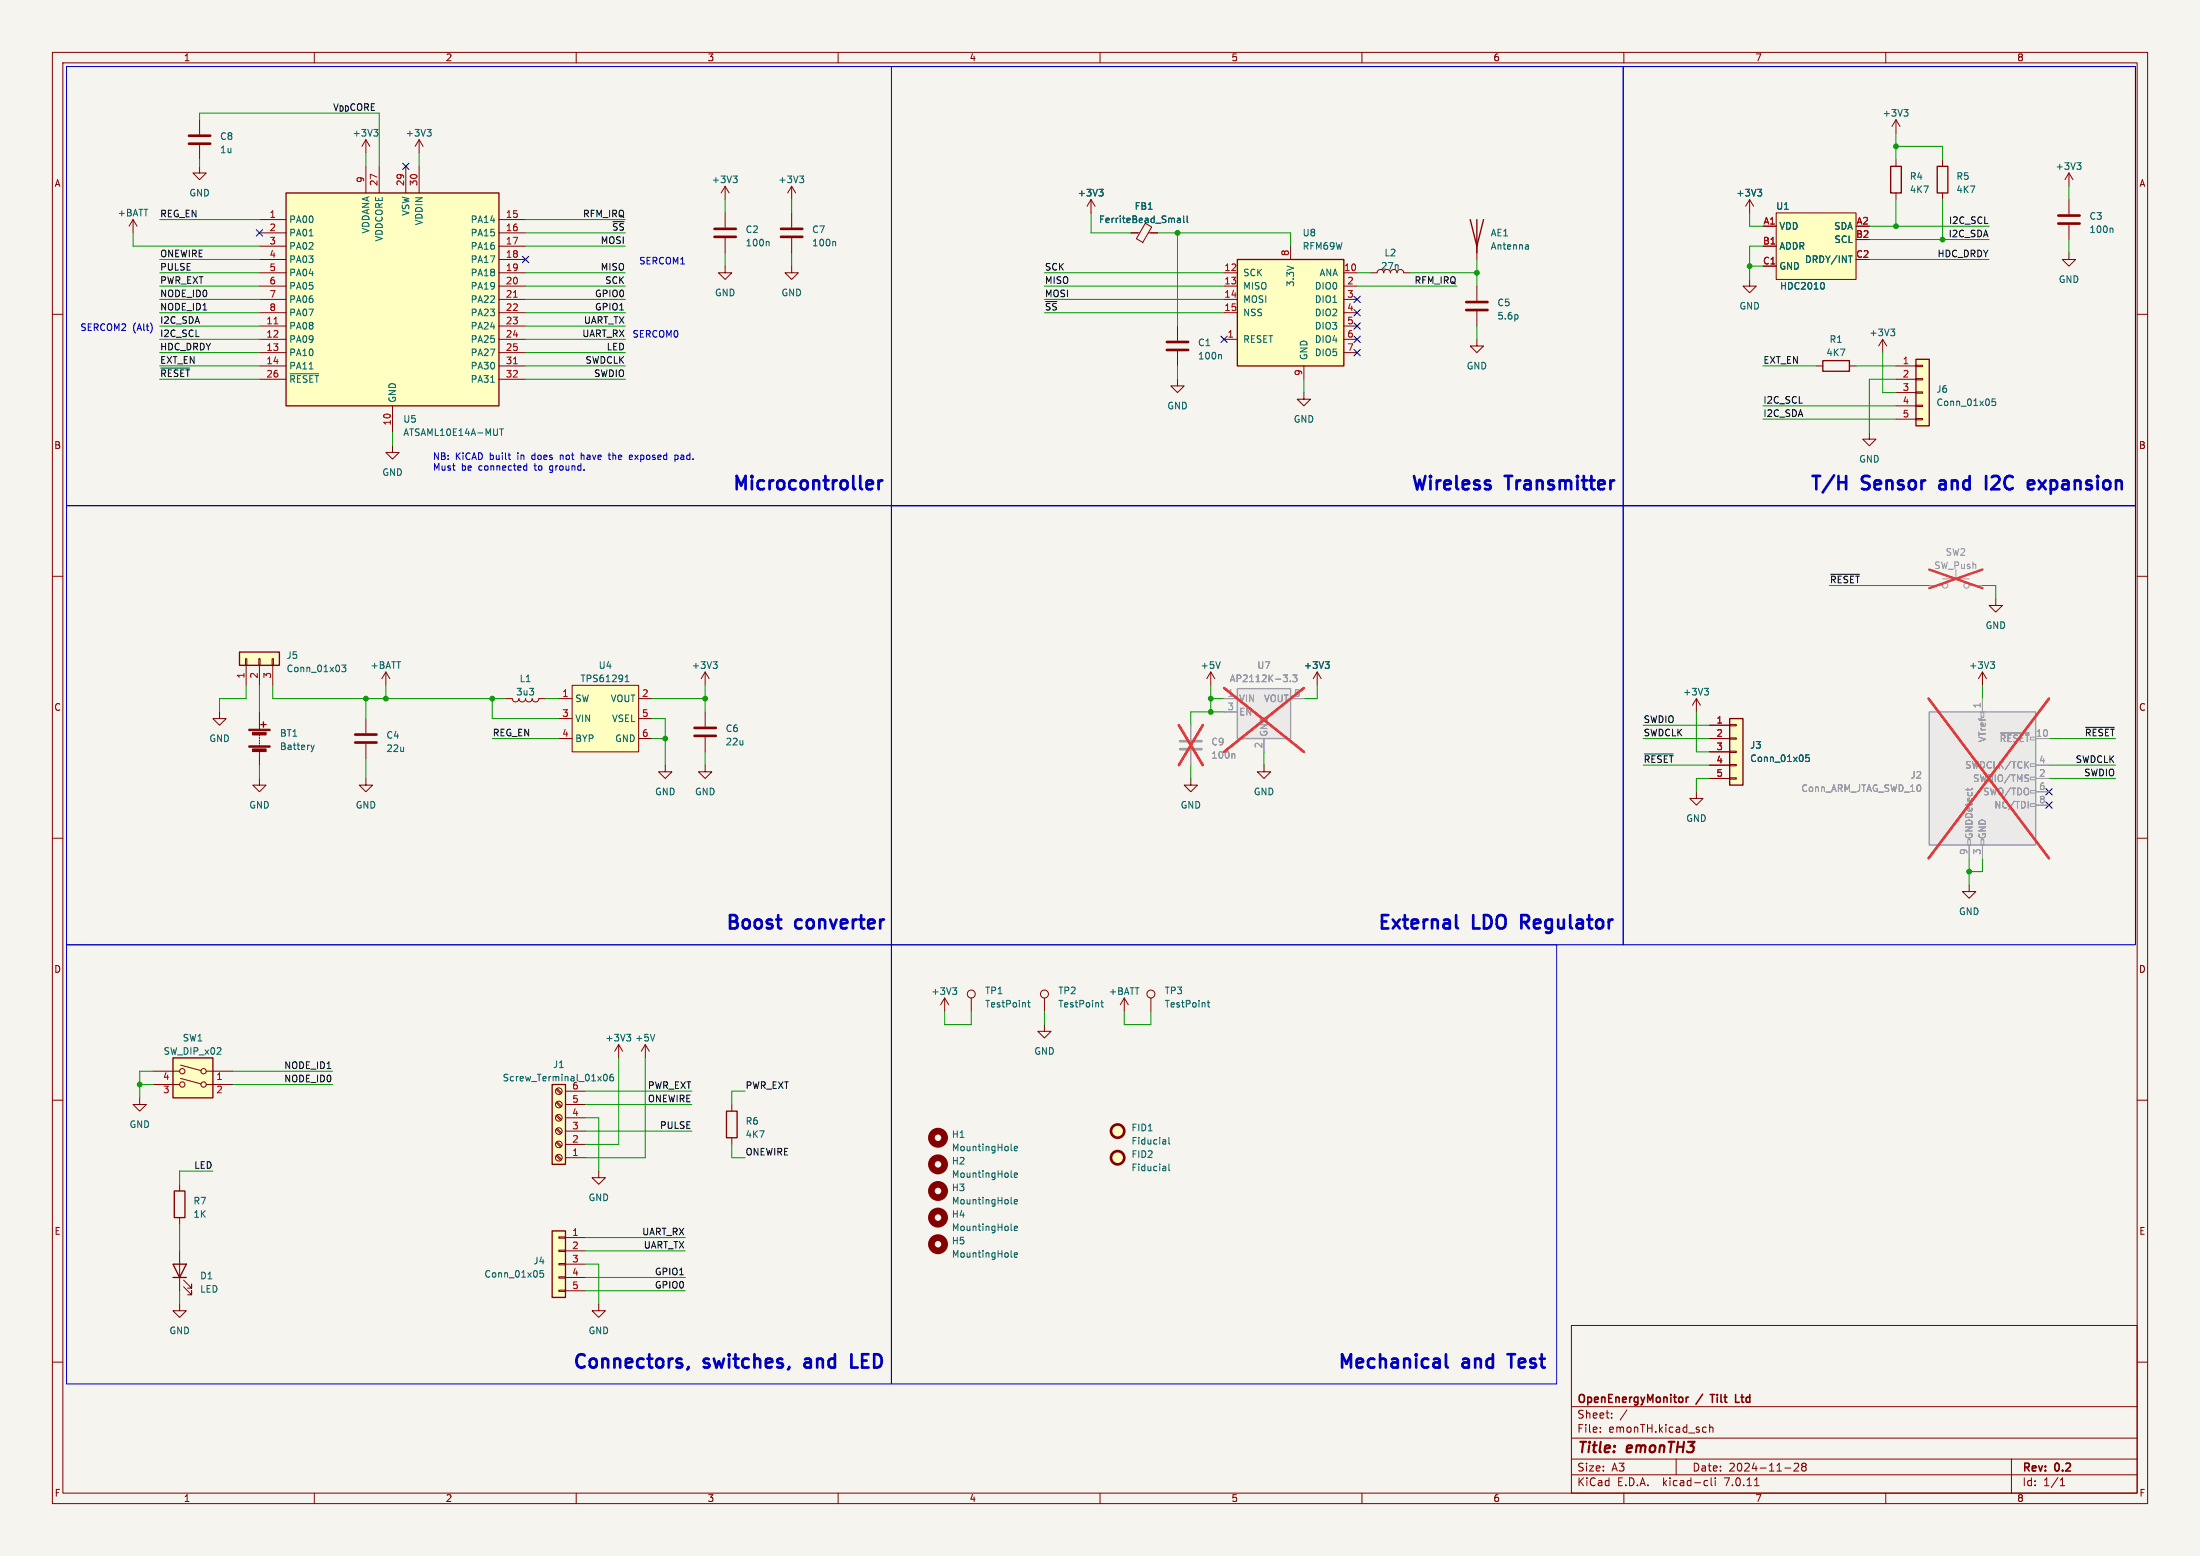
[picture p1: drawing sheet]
<svg xmlns="http://www.w3.org/2000/svg" width="420mm" height="297mm" viewBox="0 0 420 297" stroke-linecap="round" stroke-linejoin="round" font-family="sans-serif">
<path d="M0 0h420v297h-420z" fill="#f5f4ef" stroke="#f5f4ef" stroke-width=".19"/>
<g fill="none" stroke="#840000" stroke-width=".19">
<path d="M10 10h400v277h-400zM12 12h396v273h-396zM60 10v2M110 10v2M160 10v2M210 10v2M260 10v2M310 10v2M360 10v2M38.1 31.8v1.2h1.3l-1.3 1.3-1.3-1.3h1.3M38.1 22.9v2.8M38.1 27.7v2.8"/>
<path d="M69.8 26.7v2.5M69.8 31.8v5M69.8 26.7l-.7 1.2M69.8 26.7l.8 1.2M72.4 31.8v5M77.5 31.8v5M80 26.7l-.8 1.2M80 26.7v2.5M80 31.8v5M80 26.7l.8 1.2M138.4 35.6l-.7 1.2M138.4 35.6v2.5"/>
<path d="M138.4 35.6l.8 1.2M151.1 35.6v2.5M151.1 35.6l-.7 1.2M151.1 35.6l.8 1.2M208.3 38.1l-.8 1.3M208.3 38.1v2.5M208.3 38.1l.7 1.3M334 38.1l-.8 1.3M334 38.1v2.5M334 38.1l.8 1.3M361.9 22.9l-.7 1.2M361.9 22.9v2.5"/>
<path d="M361.9 30.5v1.3M361.9 36.8v1.3M361.9 22.9l.8 1.2M370.8 30.5v1.3M370.8 36.8v1.3M395 33l-.8 1.3M395 33v2.6M395 38.1v2.8M395 33l.7 1.3M10 60h2M25.4 41.9l-.8 1.3M25.4 41.9v2.6"/>
<path d="M25.4 41.9l.8 1.3M49.5 52.1h5.1M49.5 54.6h5.1M49.5 57.2h5.1M49.5 59.7h5.1M49.5 44.5h5.1M49.5 47h5.1M49.5 41.9h5.1M49.5 49.5h5.1M95.2 52.1h5.1M95.2 54.6h5.1M95.2 57.2h5.1"/>
<path d="M95.2 59.7h5.1M95.2 44.5h5.1M95.2 47h5.1M95.2 41.9h5.1M95.2 49.5h5.1M138.4 50.8v1.3h1.3l-1.3 1.2-1.2-1.2h1.2M138.4 40.6v2.8M138.4 45.5v2.8M151.1 50.8v1.3h1.3l-1.3 1.2-1.2-1.2h1.2M151.1 40.6v2.8M151.1 45.5v2.8M215.9 44.5h1.7"/>
<path d="M218.6 42.6l1.3 .7-1.7 3-1.3-.7zM219.2 44.5h1.8M233.7 52.1h2.5M233.7 54.6h2.5M233.7 57.2h2.5M233.7 59.7h2.5M246.4 47v2.5M256.5 52.1h2.6M256.5 54.6h2.6M256.5 57.2h2.6M256.5 59.7h2.6M261.6 52.1h1.3a.64 .64 0 0 1 .6-.7 .64 .64 0 0 1 .7 .7"/>
<path d="M266.7 52.1a.64 .64 0 0 1 .6-.7 .64 .64 0 0 1 .7 .7h1.2M281.9 47v2.5M281.9 54.6v2.8M281.9 59.4v2.8M334 53.3v1.3h1.3l-1.3 1.3-1.3-1.3h1.3M336.5 43.2h2.6M336.5 47h2.6M336.5 50.8h2.6M339.1 40.6h15.2v12.7h-15.2zM395 48.3v1.2h1.2l-1.2 1.3-1.3-1.3h1.3M395 42.9v2.8M408 60h2"/>
<path d="M49.5 64.8h5.1M49.5 62.2h5.1M49.5 67.3h5.1M49.5 69.9h5.1M49.5 72.4h5.1M74.9 77.5v5.1M95.2 64.8h5.1M95.2 62.2h5.1M95.2 67.3h5.1M95.2 69.9h5.1M95.2 72.4h5.1M224.8 72.4v1.3h1.3l-1.3 1.2-1.3-1.2h1.3"/>
<path d="M224.8 62.2v2.8M224.8 67.1v2.8M233.7 64.8h2.5M248.9 74.9v1.3h1.3l-1.3 1.3-1.3-1.3h1.3M248.9 69.9v2.5M256.5 64.8h2.6M256.5 62.2h2.6M256.5 67.3h2.6M281.9 64.8v1.2h1.3l-1.3 1.3-1.2-1.3h1.2M346.7 69.9h1.3M353.1 69.9h1.2M359.4 64.8l-.8 1.2"/>
<path d="M359.4 64.8v2.5M359.4 64.8l.8 1.2M361.9 69.9h3.9M361.9 72.4h3.9M361.9 74.9h3.9M361.9 77.5h3.9M365.8 79.9h1.2v.2h-1.2zM365.8 77.3h1.2v.3h-1.2zM365.8 74.8h1.2v.3h-1.2zM365.8 72.3h1.2v.2h-1.2zM365.8 69.7h1.2v.3h-1.2zM74.9 85.1v1.3h1.3l-1.3 1.2-1.2-1.2h1.2"/>
<path d="M356.9 82.6v1.2h1.2l-1.2 1.3-1.3-1.3h1.3M361.9 80h3.9M10 110h2M381 114.3v1.3h1.3l-1.3 1.2-1.3-1.2h1.3M408 110h2M41.9 135.9v1.3h1.3l-1.3 1.2-1.3-1.2h1.3M46.9 125.7h.2v1.3h-.2zM47 127v3.8M49.4 125.7h.3v1.3h-.3zM49.5 127v3.8M49.5 135.9v3.3M51.9 125.7h.3v1.3h-.3z"/>
<path d="M52.1 127v3.8M69.8 137.2v2.8M73.7 128.3l-.8 1.2M73.7 128.3v2.5M73.7 128.3l.7 1.2M96.5 133.4h1.3a.64 .64 0 0 0 .6 .6 .64 .64 0 0 0 .7-.6 .64 .64 0 0 0 .6 .6 .64 .64 0 0 0 .6-.6 .64 .64 0 0 0 .7 .6 .64 .64 0 0 0 .6-.6 .64 .64 0 0 0 .6 .6 .64 .64 0 0 0 .7-.6h1.2M106.7 133.4h2.5M106.7 137.2h2.5M109.2 130.8h12.7v12.7h-12.7zM121.9 133.4h2.6M121.9 137.2h2.6M134.6 128.3l-.7 1.2"/>
<path d="M134.6 128.3v2.5M134.6 135.9v2.8M134.6 128.3l.8 1.2M231.1 128.3l-.7 1.2M231.1 128.3v2.5M231.1 128.3l.8 1.2M251.5 128.3l-.8 1.2M251.5 128.3v2.5M251.5 128.3l.7 1.2M323.8 133.4l-.7 1.2M323.8 133.4v2.5M323.8 133.4l.8 1.2"/>
<path d="M326.4 138.4h3.8M330.2 138.3h1.3v.3h-1.3zM378.5 128.3l-.8 1.2M378.5 128.3v2.5M378.5 128.3l.7 1.2M10 160h2M49.5 148.6v1.3h1.3l-1.3 1.2-1.2-1.2h1.2M49.5 140.2v.3M49.5 140.7v.3M49.5 141.2v.3M49.5 141.7v.3M49.5 142.2v.3"/>
<path d="M49.5 143.5v2.6M69.8 148.6v1.3h1.3l-1.3 1.2-1.2-1.2h1.2M69.8 142v2.8M106.7 141h2.5M121.9 141h2.6M127 146.1v1.2h1.3l-1.3 1.3-1.3-1.3h1.3M134.6 146.1v1.2h1.3l-1.3 1.3-1.3-1.3h1.3M134.6 140.7v2.8M227.3 148.6v1.3h1.3l-1.3 1.2-1.2-1.2h1.2M241.3 146.1v1.2h1.3l-1.3 1.3-1.3-1.3h1.3M323.8 151.1v1.3h1.3l-1.3 1.3-1.2-1.3h1.2M326.4 141h3.8"/>
<path d="M326.4 143.5h3.8M326.4 146.1h3.8M326.4 148.6h3.8M330.2 148.5h1.3v.2h-1.3zM330.2 145.9h1.3v.3h-1.3zM330.2 143.4h1.3v.2h-1.3zM330.2 140.8h1.3v.3h-1.3zM408 160h2M375.9 168.9v1.3h1.3l-1.3 1.3-1.3-1.3h1.3M118.1 199.4l-.8 1.3M118.1 199.4v2.5M118.1 199.4l.8 1.3"/>
<path d="M123.2 199.4l-.8 1.3M123.2 199.4v2.5M123.2 199.4l.8 1.3M180.3 190.5l-.7 1.3M180.3 190.5v2.5M180.3 190.5l.8 1.3M185.4 190.5v2.5M199.4 195.6v1.3h1.3l-1.3 1.2-1.3-1.2h1.3M199.4 190.5v2.5M214.6 190.5l-.7 1.3M214.6 190.5v2.5M214.6 190.5l.8 1.3"/>
<path d="M219.7 190.5v2.5M10 210h2M26.7 209.6v1.2h-1.3l1.3 1.3 1.2-1.3h-1.2M29.2 204.5h5.1M29.2 207h5.1M34.5 205.8l3.9 1.1M34.5 203.3l3.9 1M39.4 204.5h5M39.4 207h5M106.2 207.9l.8 .9M106.2 210.5l.8 .8M106.2 213l.8 .9"/>
<path d="M106.2 215.6l.8 .8M106.2 218.1l.8 .8M106.3 207.8l.9 .8M106.3 210.3l.9 .9M106.3 212.9l.9 .8M106.3 215.4l.9 .8M106.3 217.9l.9 .9M107.9 218.4h3.9M107.9 215.9h3.9M107.9 213.4h3.9M107.9 210.8h3.9M107.9 208.3h3.9"/>
<path d="M139.7 210.8v1.3M139.7 217.2v1.2M408 210h2M34.3 226.1v1.2M34.3 232.4v1.3M34.3 238.8v7.6M106.2 220.6l.8 .9M106.3 220.5l.9 .8M106.7 238.6h1.2v.3h-1.2zM106.7 236.1h1.2v.2h-1.2zM107.9 221h3.9M107.9 236.2h3.9"/>
<path d="M107.9 238.8h3.9M114.3 223.5v1.3h1.3l-1.3 1.3-1.3-1.3h1.3M10 260h2M34.3 248.9v1.3h1.3l-1.3 1.3-1.3-1.3h1.3M35.1 245.6l1.5 1.5v-.7v.7h-.8M35.1 244.3l1.5 1.6v-.8v.8h-.8M106.7 246.3h1.2v.2h-1.2zM106.7 243.7h1.2v.3h-1.2zM106.7 241.2h1.2v.2h-1.2zM107.9 241.3h3.9M107.9 243.8h3.9M107.9 246.4h3.9"/>
<path d="M114.3 248.9v1.3h1.3l-1.3 1.3-1.3-1.3h1.3M300 253h108v32h-108zM408 260h2M300 278.5h108M300 274.5h108M300 268.5h108M305.5 273.2v.2M305.5 272.5v.1M307.7 270.5v.2M307.7 269.8v.1M310.6 269.1l-1.3 1.9M320 278.5v3"/>
<path d="M325.3 272.4l.4 .1M325.7 273.3l-.4 .1M326.4 272.5l.2-.1 .3 .1 .1 .9M326.4 271.9v1.5M342.5 279.4l.6-.1 .2 .1 .1 .3-1 1.1h1M344.2 279.9l-.3-.3 .3-.3h.3l.3 .3-.3 .3M344.2 279.9l-.3 .3v.3l.3 .3h.3l.3-.3-.1-.4-.2-.2M344.2 279.9h.3M384 278.5v6.5M60 285v2M110 285v2M160 285v2"/>
<path d="M210 285v2M260 285v2M300 281.5h108M310 285v2M325.6 282.6l.4 .1M326 283.5l-.4 .1M326.7 282.1v1.3l.2 .2M327.4 282.1v.1M327.4 282.6v1M334.9 283.6h.9M340.7 280.2h1.2M360 285v2"/>
<path d="M393.3 283.6h.9M393.3 282.5l.4-.4v1.5"/>
<circle cx="185.4" cy="189.7" r=".76"/>
<circle cx="199.4" cy="189.7" r=".76"/>
<circle cx="219.7" cy="189.7" r=".76"/>
<circle cx="34.8" cy="204.5" r=".51"/>
<circle cx="34.8" cy="207" r=".51"/>
<circle cx="38.9" cy="204.5" r=".51"/>
<circle cx="38.9" cy="207" r=".51"/>
<circle cx="106.7" cy="213.4" r=".63"/>
<circle cx="106.7" cy="208.3" r=".63"/>
<circle cx="106.7" cy="210.8" r=".63"/>
<circle cx="106.7" cy="215.9" r=".63"/>
<circle cx="106.7" cy="218.4" r=".63"/>
<circle cx="106.7" cy="221" r=".63"/>
</g>
<path d="M321.9 266.7v1M322.3 266.7l-.3 .1-.1 .2M326.5 266.2h.8M331.3 266.2v1.5h.7" fill="none" stroke="#840000" stroke-width=".3"/>
<g fill="#ebeae8" stroke="#ebeae8" stroke-width=".19">
<path d="M236.2 131.4h10.2v9.6h-10.2z"/>
<path d="M368.3 135.9h20.3v25.4h-20.3z"/>
</g>
<path d="M236.2 131.4h10.2v9.6h-10.2zM368.3 135.9h20.3v25.4h-20.3z" fill="none" stroke="#9c9b98" stroke-width=".25"/>
<g fill="none" stroke="#9c9b98" stroke-width=".19">
<path d="M368.3 111.8h2.5M370.8 110.5h5.1M373.4 108.7v1.8M375.9 111.8h2.6M227.3 138.4v2.8M233.7 133.4h2.5M233.7 135.9h2.5M246.4 133.4h2.5M378.2 135.9h.5v1h-.5zM378.5 133.4v2.5M227.3 143.3v2.8M241.3 141v2.5"/>
<path d="M387.6 145.8h1v.5h-1zM387.6 150.9h1v.5h-1zM387.6 148.3h1v.5h-1zM387.6 153.4h1v.5h-1zM388.6 141h2.6M388.6 148.6h2.6M388.6 146.1h2.6M388.6 151.1h2.6M388.6 153.7h2.6M375.7 160.3h.5v1h-.5zM375.9 161.3v2.5M378.2 160.3h.5v1h-.5z"/>
<path d="M378.5 161.3v2.5"/>
<circle cx="371.3" cy="111.8" r=".51"/>
<circle cx="375.4" cy="111.8" r=".51"/>
</g>
<path d="M245 128.8h.8l-.4 .5M245.7 129.5v.5M246.3 130v.1M246.8 128.8h.8l-.4 .5 .3 .2v.5l-.2 .1-.5-.1M381.9 139.9h5.5M235.5 143.9l.2 .2v.6M375.7 150.4v.5M376.5 150.4l-.1 .3M387.2 153v1.2" fill="none" stroke="#939391" stroke-width=".19"/>
<path d="M368.3 108.7l10.2 3.6M378.5 108.7l-10.2 3.6M225 138.4l4.6 7.7M229.6 138.4l-4.6 7.7M233.7 131.3l15.2 12.2M248.9 131.3l-15.2 12.2M368.2 133.4l23 30.4M391.2 133.4l-23 30.4" fill="none" stroke="#eb3a3d" stroke-width=".46"/>
<g fill="none" stroke="#006464" stroke-width=".19">
<path d="M71.4 24.7h.7l-.4 .5M71.9 25.2l.2 .2v.3l-.2 .3M81.5 24.7h.8l-.4 .5M82.1 25.2l.2 .2v.3l-.2 .3M139.9 33.6h.8l-.4 .5M140.5 34.1l.2 .2v.3l-.2 .3M152.6 33.6h.8l-.4 .5M153.2 34.1l.2 .2v.3l-.2 .3M209.8 36.1h.8l-.4 .5M210.3 36.6l.3 .3v.3l-.3 .2M335.5 36.1h.8l-.4 .5M336.1 36.6l.2 .3v.3l-.2 .2"/>
<path d="M363.5 20.9h.7l-.4 .5M364 21.4l.2 .2v.3l-.2 .3M396.5 31.1h.8l-.5 .4M397 31.5l.3 .3v.3l-.3 .2M59 45h.8M146.6 46.1l.2 .2v.6M159.3 46.1l.2 .2v.6M224.8 41.7h.5l.1 .8M224.8 42.4h.6M225.4 41.9l-.6 .2M226 41.2v1.1l.1 .2M226.6 41.2v1.1l.2 .2"/>
<path d="M291.6 46.7l.2 .2v.7M291.8 47.5l-.4 .1M291.8 47l-.4 .1M348 53.9a.79 .79 0 0 1 0 1.3M352.9 48.8h.7M403.2 43.5l.2 .2v.7M55.3 71.3h5.5M59 70.4h.8M93.7 73h.7M233 67.7l.2 .2v.6M289.7 60.2v.6M360.9 62.8h.8l-.4 .5"/>
<path d="M361.5 63.3l.2 .2v.3l-.2 .3M380.9 76.1h-.6v.6l.1-.1 .5 .1 .1 .2-.1 .4-.2 .1-.4-.1M95.4 81.9h.7M95.7 81.9v1.2M65.2 126.9h.8l-.4 .5 .4 .1v.6l-.2 .1-.6-.1M119.3 130.1h.8M119.3 129.2l.4-.4v1.3M136.1 126.3h.8l-.4 .5M136.7 126.8l.2 .2v.3l-.2 .3M233 126.3l-.5 1.3M253 126.3h.8l-.5 .5M253.5 126.8l.3 .2v.3l-.3 .3"/>
<path d="M325.4 131.4h.7l-.4 .5M325.9 131.9l.2 .2v.3l-.2 .3M380 126.3h.8l-.5 .5M380.5 126.8l.3 .2v.3l-.3 .3M59.4 142.2l.3 .9M59.7 143.1l-.2 .3M60 142.2l-.3 .9M345.4 144.1h-.6l-.1 .6 .2-.1h.4l.1 .2v.4l-.2 .2-.5-.2M119.6 197.4h.8l-.4 .5M120.2 197.9l.2 .3v.3l-.2 .2M125 197.4l-.4 1.3M181.9 188.5h.7l-.4 .5"/>
<path d="M182.4 189l.2 .3v.3l-.2 .2M196.2 191.4h.5M196.4 191v1l.3 .2M210.1 191.4h.5M210.3 191v1l.3 .2M230.5 191.4h.4M230.6 191v1l.3 .2M115.3 205.2l.2-.2a.68 .68 0 0 1 .4 .7 .68 .68 0 0 1-.4 .6l-.3-.5zM117 205l-.3 .1a.86 .86 0 0 0 0 1.2l.4-.1v-.4l-.2-.3-.4 .1-.1 .2M193 219.5l.2 .2M193.6 219.2l.6-.1v-.2l-.4-.1-.2 .2 .1 .6h.5M222.5 217.6v.8"/>
<path d="M222.5 218.3l-.1 .1M222.5 217.8l-.1 .1M223.1 217.1v1.1l.2 .2M193 239.8l.2 .2M193 234.7l.2 .2M193 229.6l.2 .2M193 224.6l.2 .1M193.6 239.6l.6-.2v-.2l-.4-.1-.2 .2 .1 .6h.5M193.6 224.3l.6-.1v-.3h-.4l-.2 .2 .1 .6h.5M193.6 229.4l.6-.1v-.3h-.4l-.2 .1 .1 .7h.5M193.6 234.5l.6-.1v-.3l-.4-.1-.2 .2 .1 .6h.5M222.5 222.7v.8"/>
<path d="M222.5 223.4l-.1 .1M222.5 222.9l-.1 .1M223.1 222.2v1.1l.2 .2M103.7 242.5h-.6v.6l.1-.1 .5 .1 .1 .1-.1 .5-.2 .1-.4-.1"/>
</g>
<path d="M225.3 143h4.1M225.3 141.5h4.1" fill="none" stroke="#9c9b98" stroke-width=".51"/>
<g fill="none" stroke="#840000" stroke-width=".51">
<path d="M36.1 27.4h4M36.1 25.9h4M136.4 45.2h4.1M136.4 43.7h4.1M149.1 45.2h4.1M149.1 43.7h4.1M279.9 59.2h4.1M279.9 57.7h4.1M392.9 42.7h4.1M392.9 41.1h4.1M222.8 66.8h4M222.8 65.3h4"/>
<path d="M132.6 138.9h4.1M67.8 141.7h4.1M67.8 140.2h4.1M132.6 140.5h4.1"/>
<circle cx="213.4" cy="215.9" r="1.27"/>
<circle cx="213.4" cy="221" r="1.27"/>
</g>
<g fill="#ffffc2" stroke="#ffffc2" stroke-width=".19">
<path d="M236.2 49.5h20.3v20.4h-20.3z"/>
<path d="M365.8 68.6h2.5v12.7h-2.5z"/>
<path d="M339.1 40.6h15.2v12.7h-15.2z"/>
<path d="M54.6 36.8h40.6v40.7h-40.6z"/>
<path d="M330.2 137.2h2.5v12.7h-2.5z"/>
<path d="M33 201.9h7.6v7.7h-7.6z"/>
<path d="M45.7 124.5h7.6v2.5h-7.6z"/>
<path d="M105.4 207h2.5v15.2h-2.5z"/>
<path d="M105.4 234.9h2.5v12.7h-2.5z"/>
<path d="M109.2 130.8h12.7v12.7h-12.7z"/>
<circle cx="213.4" cy="221" r="1.27"/>
<circle cx="213.4" cy="215.9" r="1.27"/>
</g>
<g fill="none" stroke="#840000" stroke-width=".25">
<path d="M54.6 36.8h40.6v40.7h-40.6zM360.9 31.8h2.1v5h-2.1zM369.8 31.8h2.1v5h-2.1zM236.2 49.5h20.3v20.4h-20.3zM280.7 41.9l1.2 5.1 1.3-5.1M281.9 41.9v6.4M348 68.8h5.1v2.1h-5.1zM365.8 68.6h2.5v12.7h-2.5zM45.7 124.5h7.6v2.5h-7.6zM49.8 138.3h1M50.3 137.8v1M330.2 137.2h2.5v12.7h-2.5z"/>
<path d="M33 201.9h7.6v7.7h-7.6zM105.4 207h2.5v15.2h-2.5zM138.7 212.1h2v5.1h-2zM33.3 227.3h2v5.1h-2zM105.4 234.9h2.5v12.7h-2.5zM33 241.3h2.6l-1.3 2.5zM33 243.8h2.6"/>
</g>
<path d="M98 56.7h.8M52.3 61.8h.7M98 69.4h.8" fill="none" stroke="#a90000" stroke-width=".19"/>
<g fill="#840000" stroke="#840000" stroke-width=".19">
<path d="M47.5 142.4h4.1v.2h-4.1z"/>
<path d="M47.5 139.2h4.1v.2h-4.1z"/>
<path d="M48.2 143h2.6v.5h-2.6z"/>
<path d="M48.2 139.8h2.6v.5h-2.6z"/>
</g>
<g fill="none" stroke="#840000" stroke-width="1.3">
<circle cx="179.1" cy="217.2" r="1.27"/>
<circle cx="179.1" cy="227.3" r="1.27"/>
<circle cx="179.1" cy="232.4" r="1.27"/>
<circle cx="179.1" cy="237.5" r="1.27"/>
<circle cx="179.1" cy="222.2" r="1.27"/>
</g>
<path d="M30.7 70.3h5.5M349.5 109.6h5.5M398.1 138.8h5.5M313.9 143.9h5.5" fill="none" stroke="#0f0f0f" stroke-width=".19"/>
<g fill="none" stroke="#0000c2" stroke-width=".51">
<path d="M166.5 91.8l.1 .5-1.2 .2M167.7 91.7v1.7M168.5 91.7a.65 .65 0 0 0-.8 .5M351 92.1h1.4M352.4 90.9v2.5M370.3 92.5l-.1 .3 .1 .5M379.2 90.9v2.5M380.4 91l-.2 .1M381.6 91.9l-1.5 1.5h1.6M387.5 91.7l.7 .1 .1 .5-1.2 .2M388.2 93.3l-.7 .1M389.2 91.7l1.3 1.7"/>
<path d="M390.5 91.7l-1.3 1.7M278 174.7v2.1l.3 .4M290.4 176h1M291.4 174.7h-1v2.5M162.5 258.5v2.5h1.2M276 258.5v2.2l.4 .3M287.8 258.5h1.4M131.4 260.9l-.2 .5M153.7 260.2l-.1 .2 .1 .5"/>
</g>
<g fill="none" stroke="#0000c2" stroke-width=".19">
<path d="M12.7 12.7h395v83.8h-395zM170.2 12.7h139.7v83.8h-139.7zM309.9 12.7h97.8v83.8h-97.8zM29 62.2v.8M12.7 96.5h157.5v83.8h-157.5zM97 86.9h.5M97.3 87.7h.2M100.1 89.7h.5M100.1 89h.5M100.6 88.5v1.3M107 86.9v.8M107.1 86.9l-.1 .1"/>
<path d="M111 86.4v1.3M111.3 86.9l-.3 .1M116.1 86.9h.5M116.3 86.4v1.1l.3 .2M120.2 86.9h.4l.1 .3-.6 .1M120.2 87.7h.5M128.9 86.9h.3l.3 .2-.2 .6h-.4M128.9 86.9v1.2M170.2 96.5h139.7v83.8h-139.7zM309.9 96.5h97.8v83.8h-97.8zM12.7 180.3h157.5v83.9h-157.5zM170.2 180.3h127v83.9h-127z"/>
</g>
<g fill="none" stroke="#009600" stroke-width=".19">
<path d="M38.1 22.9v-1.3h34.3v10.2M38.1 30.5v1.3M69.8 29.2v2.6M80 29.2v2.6M138.4 38.1v2.5M151.1 38.1v2.5M361.9 25.4v5.1M361.9 38.1v5.1M361.9 27.9h8.9v2.6M370.8 38.1v7.6M395 35.6v2.5M25.4 44.5v2.5h24.1"/>
<path d="M30.5 49.5h19M30.5 41.9h19M30.5 59.7h19M30.5 52.1h19M30.5 57.2h19M30.5 54.6h19M100.3 41.9h19.1M100.3 44.5h19.1M100.3 59.7h19.1M100.3 52.1h19.1M100.3 47h19.1M100.3 57.2h19.1"/>
<path d="M100.3 54.6h19.1M138.4 48.3v2.5M151.1 48.3v2.5M199.4 59.7h34.3M199.4 52.1h34.3M199.4 57.2h34.3M199.4 54.6h34.3M208.3 40.6v3.9h7.6M221 44.5h25.4v2.5M224.8 44.5v17.7M259.1 52.1h2.5M259.1 54.6h19"/>
<path d="M269.2 52.1h12.7M281.9 49.5v5.1M334 40.6v2.6h2.5M334 50.8h2.5M336.5 47h-2.5v6.3M356.9 49.5h22.8M356.9 43.2h22.8M356.9 45.7h22.8M395 45.7v2.6M30.5 72.4h19M30.5 62.2h19M30.5 64.8h19"/>
<path d="M30.5 67.3h19M30.5 69.9h19M100.3 72.4h19.1M100.3 62.2h19.1M100.3 64.8h19.1M100.3 67.3h19.1M100.3 69.9h19.1M224.8 69.9v2.5M248.9 72.4v2.5M281.9 62.2v2.6M336.5 69.9h10.2M336.5 77.5h25.4"/>
<path d="M354.3 69.9h7.6M359.4 67.3v7.6h2.5M361.9 72.4h-5v10.2M74.9 82.6v2.5M336.5 80h25.4M349.2 111.8h19.1M378.5 111.8h2.5v2.5M47 130.8v2.6h-5.1v2.5M49.5 130.8v5.1M52.1 130.8v2.6h44.4M69.8 133.4v3.8M73.7 130.8v2.6"/>
<path d="M94 133.4v3.8h12.7M104.1 133.4h2.6M124.5 133.4h10.1M124.5 137.2h2.5v8.9M134.6 130.8v5.1M231.1 133.4h2.6M231.1 130.8v5.1M233.7 135.9h-6.4v2.5M251.5 130.8v2.6h-2.6M313.7 138.4h12.7M323.8 135.9v7.6h2.6M378.5 130.8v2.6"/>
<path d="M49.5 146.1v2.5M69.8 144.8v3.8M94 141h12.7M124.5 141h2.5M134.6 143.5v2.6M227.3 146.1v2.5M241.3 143.5v2.6M313.7 141h12.7M313.7 146.1h12.7M326.4 148.6h-2.6v2.5M391.2 141h12.7M391.2 148.6h12.7"/>
<path d="M391.2 146.1h12.7M375.9 163.8v5.1M378.5 163.8v2.6h-2.6M180.3 193v2.6h5.1v-2.6M199.4 193v2.6M214.6 193v2.6h5.1v-2.6M26.7 207h2.5M29.2 204.5h-2.5v5.1M44.4 204.5h19.1M44.4 207h19.1M111.8 208.3h20.3M111.8 210.8h20.3"/>
<path d="M111.8 215.9h20.3M111.8 213.4h2.5v10.1M118.1 201.9v16.5h-6.3M123.2 201.9v19.1h-11.4M139.7 218.4v2.6h2.5M142.2 208.3h-2.5v2.5M34.3 233.7v5.1M40.6 223.5h-6.3v2.6M111.8 236.2h19M111.8 238.8h19M34.3 246.4v2.5M111.8 241.3h2.5v7.6"/>
<path d="M111.8 246.4h19M111.8 243.8h19"/>
</g>
<g fill="none" stroke="#000084" stroke-width=".19">
<path d="M76.9 31.1l1.2 1.3M78.1 31.1l-1.2 1.3M48.9 43.8l1.2 1.3M50.1 43.8l-1.2 1.3M99.7 48.9l1.2 1.2M100.9 48.9l-1.2 1.2M258.5 56.5l1.2 1.3M258.5 59.1l1.2 1.2M259.7 56.5l-1.2 1.3M259.7 59.1l-1.2 1.2M233.1 64.2l1.2 1.2M234.3 64.2l-1.2 1.2"/>
<path d="M258.5 66.7l1.2 1.2M258.5 64.2l1.2 1.2M258.5 61.6l1.2 1.2M259.7 66.7l-1.2 1.2M259.7 64.2l-1.2 1.2M259.7 61.6l-1.2 1.2M390.6 150.5l1.2 1.2M390.6 153.1l1.2 1.2M391.8 150.5l-1.2 1.2M391.8 153.1l-1.2 1.2"/>
</g>
<g fill="#009600" stroke="#009600" stroke-width=".19">
<circle cx="94" cy="133.4" r=".46"/>
<circle cx="26.7" cy="207" r=".46"/>
<circle cx="73.7" cy="133.4" r=".46"/>
<circle cx="69.8" cy="133.4" r=".46"/>
<circle cx="361.9" cy="43.2" r=".46"/>
<circle cx="370.8" cy="45.7" r=".46"/>
<circle cx="361.9" cy="27.9" r=".46"/>
<circle cx="231.1" cy="133.4" r=".46"/>
<circle cx="334" cy="50.8" r=".46"/>
<circle cx="375.9" cy="166.4" r=".46"/>
<circle cx="281.9" cy="52.1" r=".46"/>
<circle cx="224.8" cy="44.5" r=".46"/>
<circle cx="231.1" cy="135.9" r=".46"/>
<circle cx="134.6" cy="133.4" r=".46"/>
<circle cx="127" cy="141" r=".46"/>
</g>
<g font-size="3.5" fill="#0000c2">
<text x="139.7" y="93.7">Microcontroller</text>
<text x="269.2" y="93.7">Wireless</text>
<text x="287.7" y="93.7">Transmitter</text>
<text x="345.4" y="93.7">T/H</text>
<text x="355.6" y="93.7">Sensor</text>
<text x="371.4" y="93.7">and</text>
<text x="381.3" y="93.7">I2C</text>
<text x="390.4" y="93.7">expansion</text>
<text x="138.4" y="177.6">Boost</text>
<text x="152" y="177.6">converter</text>
<text x="262.9" y="177.6">External</text>
<text x="281.3" y="177.6">LDO</text>
<text x="291.5" y="177.6">Regulator</text>
<text x="109.2" y="261.4">Connectors,</text>
<text x="134.5" y="261.4">switches,</text>
<text x="154.8" y="261.4">and</text>
<text x="164.6" y="261.4">LED</text>
<text x="255.3" y="261.4">Mechanical</text>
<text x="279.4" y="261.4">and</text>
<text x="289.2" y="261.4">Test</text>
</g>
<g font-size="2.8" fill="#840000">
<text x="301" y="277.9">Title:</text>
<text x="310.6" y="277.9">emonTH3</text>
</g>
<g font-size="2.1" fill="#840000">
<text x="301" y="268.2">OpenEnergyMonitor</text>
<text x="324" y="268.2">/</text>
<text x="327.3" y="268.2">Tilt</text>
<text x="332.6" y="268.2">Ltd</text>
<text x="301" y="273.7">File:</text>
<text x="301" y="271">Sheet:</text>
<text x="307.1" y="273.7">emonTH.kicad_sch</text>
<text x="301" y="281.1">Size:</text>
<text x="307.6" y="281.1">A3</text>
<text x="323" y="281.1">Date:</text>
<text x="330" y="281.1">2024-11-28</text>
<text x="386" y="281.3">Rev:</text>
<text x="392.4" y="281.3">0.2</text>
<text x="301" y="283.9">KiCad</text>
<text x="308.7" y="283.9">E.D.A.</text>
<text x="317.6" y="283.9">kicad-cli</text>
<text x="329.5" y="283.9">7.0.11</text>
<text x="386" y="283.9">Id:</text>
<text x="390.1" y="283.9">1/1</text>
</g>
<g font-size="1.8" fill="#840000">
<text x="35" y="11.9">1</text>
<text x="85" y="11.9">2</text>
<text x="135" y="11.9">3</text>
<text x="185" y="11.9">4</text>
<text x="235" y="11.9">5</text>
<text x="285" y="11.9">6</text>
<text x="335" y="11.9">7</text>
<text x="385" y="11.9">8</text>
<text x="10.3" y="35.9">A</text>
<text x="408.3" y="35.9">A</text>
<text x="10.3" y="85.9">B</text>
<text x="408.2" y="85.9">B</text>
<text x="10.3" y="135.9">C</text>
<text x="408.2" y="135.9">C</text>
<text x="10.3" y="185.9">D</text>
<text x="408.2" y="185.9">D</text>
<text x="10.3" y="235.9">E</text>
<text x="408.3" y="235.9">E</text>
<text x="10.3" y="285.9">F</text>
<text x="35" y="286.9">1</text>
<text x="85" y="286.9">2</text>
<text x="135" y="286.9">3</text>
<text x="185" y="286.9">4</text>
<text x="235" y="286.9">5</text>
<text x="285" y="286.9">6</text>
<text x="335" y="286.9">7</text>
<text x="385" y="286.9">8</text>
<text x="408.3" y="285.9">F</text>
</g>
<g font-size="1.8" fill="#0f0f0f">
<text x="63.5" y="21.2">V_{DD}CORE</text>
<text x="30.5" y="41.6">REG_EN</text>
<text x="111.2" y="41.6">RFM_IRQ</text>
<text x="114.6" y="46.6">MOSI</text>
<text x="116.8" y="44.1">~{SS}</text>
<text x="371.9" y="45.4">I2C_SDA</text>
<text x="372" y="42.8">I2C_SCL</text>
<text x="30.5" y="51.7">PULSE</text>
<text x="30.5" y="49.2">ONEWIRE</text>
<text x="114.6" y="51.7">MISO</text>
<text x="199.4" y="51.7">SCK</text>
<text x="369.8" y="49.2">HDC_DRDY</text>
<text x="30.5" y="54.3">PWR_EXT</text>
<text x="30.5" y="59.3">NODE_ID1</text>
<text x="30.5" y="56.8">NODE_ID0</text>
<text x="113.5" y="59.3">GPIO1</text>
<text x="113.5" y="56.8">GPIO0</text>
<text x="115.4" y="54.3">SCK</text>
<text x="199.4" y="54.3">MISO</text>
<text x="199.4" y="59.3">~{SS}</text>
<text x="199.4" y="56.8">MOSI</text>
<text x="269.9" y="54.3">RFM_IRQ</text>
<text x="30.5" y="61.9">I2C_SDA</text>
<text x="30.5" y="64.4">I2C_SCL</text>
<text x="111.1" y="64.4">UART_RX</text>
<text x="111.4" y="61.9">UART_TX</text>
<text x="30.5" y="67">HDC_DRDY</text>
<text x="30.5" y="69.5">EXT_EN</text>
<text x="111.7" y="69.5">SWDCLK</text>
<text x="115.7" y="67">LED</text>
<text x="336.5" y="69.5">EXT_EN</text>
<text x="30.5" y="72">~{RESET}</text>
<text x="113.3" y="72">SWDIO</text>
<text x="336.5" y="77.1">I2C_SCL</text>
<text x="336.5" y="79.7">I2C_SDA</text>
<text x="349.2" y="111.4">~{RESET}</text>
<text x="94" y="140.6">REG_EN</text>
<text x="313.7" y="138.1">SWDIO</text>
<text x="313.7" y="140.6">SWDCLK</text>
<text x="397.9" y="140.6">~{RESET}</text>
<text x="313.7" y="145.7">~{RESET}</text>
<text x="396.2" y="145.7">SWDCLK</text>
<text x="397.8" y="148.2">SWDIO</text>
<text x="54.2" y="204.1">NODE_ID1</text>
<text x="54.2" y="206.7">NODE_ID0</text>
<text x="123.6" y="207.9">PWR_EXT</text>
<text x="142.2" y="207.9">PWR_EXT</text>
<text x="123.6" y="210.5">ONEWIRE</text>
<text x="125.9" y="215.6">PULSE</text>
<text x="142.2" y="220.6">ONEWIRE</text>
<text x="37" y="223.2">LED</text>
<text x="122.5" y="235.9">UART_RX</text>
<text x="122.8" y="238.4">UART_TX</text>
<text x="124.9" y="243.5">GPIO1</text>
<text x="124.9" y="246">GPIO0</text>
</g>
<g font-size="1.8" fill="#006464">
<text x="359.3" y="22.5">+3V3</text>
<text x="41.9" y="26.9">C8</text>
<text x="41.9" y="29.4">1u</text>
<text x="67.2" y="26.3">+3V3</text>
<text x="77.4" y="26.3">+3V3</text>
<text x="135.8" y="35.2">+3V3</text>
<text x="148.5" y="35.2">+3V3</text>
<text x="364.5" y="34.5">R4</text>
<text x="373.4" y="34.5">R5</text>
<text x="392.3" y="32.6">+3V3</text>
<text x="22.4" y="41.5">+BATT</text>
<text x="36.1" y="37.7">GND</text>
<text x="78.3" y="41.3" transform="rotate(-90 78.3 41.3)">VSW</text>
<text x="205.6" y="37.7">+3V3</text>
<text x="216.5" y="40.2">FB1</text>
<text x="331.4" y="37.7">+3V3</text>
<text x="339" y="40.2">U1</text>
<text x="364.5" y="37.1">4K7</text>
<text x="373.4" y="37.1">4K7</text>
<text x="55.1" y="42.8">PA00</text>
<text x="55.1" y="45.3">PA01</text>
<text x="55.1" y="47.9">PA02</text>
<text x="70.7" y="44.7" transform="rotate(-90 70.7 44.7)">VDDANA</text>
<text x="73.3" y="46.2" transform="rotate(-90 73.3 46.2)">VDDCORE</text>
<text x="80.9" y="43.1" transform="rotate(-90 80.9 43.1)">VDDIN</text>
<text x="89.8" y="42.8">PA14</text>
<text x="89.8" y="45.3">PA15</text>
<text x="89.8" y="47.9">PA16</text>
<text x="142.2" y="44.7">C2</text>
<text x="142.2" y="47.2">100n</text>
<text x="154.9" y="44.7">C7</text>
<text x="154.9" y="47.2">100n</text>
<text x="209.7" y="42.8">FerriteBead_Small</text>
<text x="248.6" y="45.3">U8</text>
<text x="248.6" y="47.9">RFM69W</text>
<text x="284.5" y="45.3">AE1</text>
<text x="284.5" y="47.9">Antenna</text>
<text x="339.6" y="44">VDD</text>
<text x="339.6" y="47.9">ADDR</text>
<text x="350.1" y="44">SDA</text>
<text x="350.1" y="46.6">SCL</text>
<text x="398.8" y="42.1">C3</text>
<text x="398.8" y="44.7">100n</text>
<text x="55.1" y="50.4">PA03</text>
<text x="55.1" y="52.9">PA04</text>
<text x="89.8" y="50.4">PA17</text>
<text x="89.8" y="52.9">PA18</text>
<text x="237.2" y="52.9">SCK</text>
<text x="251.8" y="52.9">ANA</text>
<text x="263.5" y="51.7">27n</text>
<text x="264.2" y="49.1">L2</text>
<text x="339.6" y="51.7">GND</text>
<text x="344.5" y="50.4">DRDY/INT</text>
<text x="55.1" y="55.5">PA05</text>
<text x="55.1" y="58">PA06</text>
<text x="89.8" y="55.5">PA19</text>
<text x="89.8" y="58">PA22</text>
<text x="136.4" y="56.7">GND</text>
<text x="149.1" y="56.7">GND</text>
<text x="237.2" y="55.5">MISO</text>
<text x="237.2" y="58">MOSI</text>
<text x="247.2" y="54.9" transform="rotate(-90 247.2 54.9)">3.3V</text>
<text x="250.9" y="55.5">DIO0</text>
<text x="250.9" y="58">DIO1</text>
<text x="285.8" y="58.6">C5</text>
<text x="332" y="59.3">GND</text>
<text x="339.7" y="55.5">HDC2010</text>
<text x="392.9" y="54.2">GND</text>
<text x="55.1" y="63.1">PA08</text>
<text x="55.1" y="65.6">PA09</text>
<text x="55.1" y="60.6">PA07</text>
<text x="89.8" y="60.6">PA23</text>
<text x="89.8" y="63.1">PA24</text>
<text x="89.8" y="65.6">PA25</text>
<text x="237.2" y="65.6">RESET</text>
<text x="237.2" y="60.6">NSS</text>
<text x="250.9" y="60.6">DIO2</text>
<text x="250.9" y="63.1">DIO3</text>
<text x="250.9" y="65.6">DIO4</text>
<text x="285.8" y="61.2">5.6p</text>
<text x="349.2" y="65.6">R1</text>
<text x="356.8" y="64.4">+3V3</text>
<text x="55.1" y="68.2">PA10</text>
<text x="55.1" y="70.7">PA11</text>
<text x="89.8" y="68.2">PA27</text>
<text x="89.8" y="70.7">PA30</text>
<text x="228.6" y="66.3">C1</text>
<text x="228.6" y="68.8">100n</text>
<text x="249.8" y="68.8" transform="rotate(-90 249.8 68.8)">GND</text>
<text x="250.9" y="68.2">DIO5</text>
<text x="279.9" y="70.7">GND</text>
<text x="348.6" y="68.2">4K7</text>
<text x="55.1" y="73.3">~{RESET}</text>
<text x="75.8" y="77" transform="rotate(-90 75.8 77)">GND</text>
<text x="89.8" y="73.3">PA31</text>
<text x="369.6" y="75.2">J6</text>
<text x="369.6" y="77.7">Conn_01x05</text>
<text x="76.9" y="80.9">U5</text>
<text x="76.9" y="83.4">ATSAML10E14A-MUT</text>
<text x="222.8" y="78.3">GND</text>
<text x="246.9" y="80.9">GND</text>
<text x="354.8" y="88.5">GND</text>
<text x="72.9" y="91">GND</text>
<text x="54.6" y="126">J5</text>
<text x="379" y="120.2">GND</text>
<text x="54.6" y="128.5">Conn_01x03</text>
<text x="70.6" y="127.9">+BATT</text>
<text x="99.1" y="130.4">L1</text>
<text x="110.7" y="130.4">TPS61291</text>
<text x="114.2" y="127.9">U4</text>
<text x="132" y="127.9">+3V3</text>
<text x="229.1" y="127.9">+5V</text>
<text x="248.8" y="127.9">+3V3</text>
<text x="375.8" y="127.9">+3V3</text>
<text x="98.4" y="132.9">3u3</text>
<text x="109.7" y="134.2">SW</text>
<text x="116.5" y="134.2">VOUT</text>
<text x="321.2" y="132.9">+3V3</text>
<text x="39.9" y="141.8">GND</text>
<text x="53.3" y="140.8">BT1</text>
<text x="53.3" y="143.4">Battery</text>
<text x="73.7" y="141.2">C4</text>
<text x="73.7" y="143.7">22u</text>
<text x="109.7" y="138">VIN</text>
<text x="109.7" y="141.8">BYP</text>
<text x="116.7" y="138">VSEL</text>
<text x="117.3" y="141.8">GND</text>
<text x="138.4" y="139.9">C6</text>
<text x="138.4" y="142.5">22u</text>
<text x="334" y="143.1">J3</text>
<text x="334" y="145.6">Conn_01x05</text>
<text x="47.5" y="154.5">GND</text>
<text x="67.8" y="154.5">GND</text>
<text x="125" y="152">GND</text>
<text x="132.6" y="152">GND</text>
<text x="225.3" y="154.5">GND</text>
<text x="239.3" y="152">GND</text>
<text x="321.8" y="157.1">GND</text>
<text x="373.9" y="174.9">GND</text>
<text x="177.7" y="190.1">+3V3</text>
<text x="188" y="190">TP1</text>
<text x="201.9" y="190">TP2</text>
<text x="211.6" y="190.1">+BATT</text>
<text x="222.3" y="190">TP3</text>
<text x="188" y="192.5">TestPoint</text>
<text x="201.9" y="192.5">TestPoint</text>
<text x="222.3" y="192.5">TestPoint</text>
<text x="31.1" y="201.5">SW_DIP_x02</text>
<text x="34.8" y="199">SW1</text>
<text x="115.5" y="199">+3V3</text>
<text x="121.2" y="199">+5V</text>
<text x="197.4" y="201.5">GND</text>
<text x="95.9" y="206.6">Screw_Terminal_01x06</text>
<text x="105.5" y="204.1">J1</text>
<text x="109.1" y="208">6</text>
<text x="24.6" y="215.5">GND</text>
<text x="142.2" y="214.9">R6</text>
<text x="142.2" y="217.4">4K7</text>
<text x="181.6" y="217.4">H1</text>
<text x="181.6" y="219.9">MountingHole</text>
<text x="215.9" y="221.2">FID2</text>
<text x="215.9" y="216.1">FID1</text>
<text x="215.9" y="218.7">Fiducial</text>
<text x="181.6" y="227.6">H3</text>
<text x="181.6" y="222.5">H2</text>
<text x="181.6" y="225">MountingHole</text>
<text x="215.9" y="223.7">Fiducial</text>
<text x="36.8" y="230.1">R7</text>
<text x="36.8" y="232.6">1K</text>
<text x="112.3" y="229.5">GND</text>
<text x="181.6" y="232.6">H4</text>
<text x="181.6" y="230.1">MountingHole</text>
<text x="181.6" y="237.7">H5</text>
<text x="181.6" y="235.2">MountingHole</text>
<text x="38.1" y="244.4">D1</text>
<text x="92.4" y="244.1">Conn_01x05</text>
<text x="101.8" y="241.5">J4</text>
<text x="181.6" y="240.3">MountingHole</text>
<text x="38.1" y="246.9">LED</text>
<text x="32.3" y="254.9">GND</text>
<text x="112.3" y="254.9">GND</text>
</g>
<g font-size="1.8" fill="#a90000">
<text x="69.6" y="35" transform="rotate(-90 69.6 35)">9</text>
<text x="72.1" y="35.6" transform="rotate(-90 72.1 35.6)">27</text>
<text x="77.2" y="35.6" transform="rotate(-90 77.2 35.6)">29</text>
<text x="79.8" y="35.6" transform="rotate(-90 79.8 35.6)">30</text>
<text x="51.4" y="41.7">1</text>
<text x="96.5" y="41.7">15</text>
<text x="51.4" y="44.2">2</text>
<text x="51.4" y="46.7">3</text>
<text x="96.5" y="44.2">16</text>
<text x="96.5" y="46.7">17</text>
<text x="336.5" y="46.7">B1</text>
<text x="336.6" y="42.9">A1</text>
<text x="354.3" y="45.5">B2</text>
<text x="354.4" y="42.9">A2</text>
<text x="51.4" y="49.3">4</text>
<text x="51.4" y="51.8">5</text>
<text x="96.5" y="49.3">18</text>
<text x="96.5" y="51.8">19</text>
<text x="233.6" y="51.8">12</text>
<text x="246.1" y="49" transform="rotate(-90 246.1 49)">8</text>
<text x="256.5" y="51.8">10</text>
<text x="336.5" y="50.5">C1</text>
<text x="354.3" y="49.3">C2</text>
<text x="51.4" y="54.4">6</text>
<text x="51.4" y="56.9">7</text>
<text x="51.4" y="59.4">8</text>
<text x="96.5" y="54.4">20</text>
<text x="96.5" y="56.9">21</text>
<text x="96.5" y="59.4">22</text>
<text x="233.6" y="54.4">13</text>
<text x="233.6" y="56.9">14</text>
<text x="233.6" y="59.4">15</text>
<text x="257.1" y="54.4">2</text>
<text x="257.1" y="56.9">3</text>
<text x="257.1" y="59.4">4</text>
<text x="50.8" y="62">11</text>
<text x="50.8" y="64.5">12</text>
<text x="96.5" y="62">23</text>
<text x="96.5" y="64.5">24</text>
<text x="234.2" y="64.5">1</text>
<text x="257.1" y="62">5</text>
<text x="257.1" y="64.5">6</text>
<text x="50.8" y="67.1">13</text>
<text x="50.8" y="69.6">14</text>
<text x="96.5" y="67.1">25</text>
<text x="96.5" y="69.6">31</text>
<text x="248.7" y="71.8" transform="rotate(-90 248.7 71.8)">9</text>
<text x="257.1" y="67.1">7</text>
<text x="363.1" y="69.6">1</text>
<text x="50.8" y="72.1">26</text>
<text x="96.5" y="72.1">32</text>
<text x="363.1" y="72.1">2</text>
<text x="363.1" y="74.7">3</text>
<text x="363.1" y="77.2">4</text>
<text x="74.7" y="81.3" transform="rotate(-90 74.7 81.3)">10</text>
<text x="363.1" y="79.8">5</text>
<text x="46.7" y="129.6" transform="rotate(-90 46.7 129.6)">1</text>
<text x="49.3" y="129.6" transform="rotate(-90 49.3 129.6)">2</text>
<text x="51.8" y="129.6" transform="rotate(-90 51.8 129.6)">3</text>
<text x="107.2" y="133.1">1</text>
<text x="107.2" y="136.9">3</text>
<text x="122.5" y="133.1">2</text>
<text x="122.5" y="136.9">5</text>
<text x="107.2" y="140.7">4</text>
<text x="122.5" y="140.7">6</text>
<text x="327.6" y="138.2">1</text>
<text x="327.6" y="140.7">2</text>
<text x="327.6" y="143.3">3</text>
<text x="327.6" y="145.8">4</text>
<text x="327.6" y="148.3">5</text>
<text x="31" y="209">3</text>
<text x="31" y="206.5">4</text>
<text x="41.2" y="206.5">1</text>
<text x="41.2" y="209">2</text>
<text x="109.1" y="215.6">3</text>
<text x="109.1" y="213.1">4</text>
<text x="109.1" y="210.6">5</text>
<text x="109.1" y="220.7">1</text>
<text x="109.1" y="218.2">2</text>
<text x="109.1" y="236">1</text>
<text x="109.1" y="238.5">2</text>
<text x="109.1" y="241">3</text>
<text x="109.1" y="243.6">4</text>
<text x="109.1" y="246.1">5</text>
</g>
<g font-size="1.8" fill="#0000c2">
<text x="121.9" y="50.6">SERCOM1</text>
<text x="15.2" y="63.3">SERCOM2</text>
<text x="25.3" y="63.3">(Alt)</text>
<text x="120.6" y="64.5">SERCOM0</text>
<text x="82.5" y="87.9">NB:</text>
<text x="82.5" y="89.9">Must</text>
<text x="86.9" y="87.9">KiCAD</text>
<text x="88.1" y="89.9">be</text>
<text x="91.5" y="89.9">connected</text>
<text x="93.6" y="87.9">built</text>
<text x="99.1" y="87.9">in</text>
<text x="102" y="87.9">does</text>
<text x="102.3" y="89.9">to</text>
<text x="105.4" y="89.9">ground.</text>
<text x="107.6" y="87.9">not</text>
<text x="111.8" y="87.9">have</text>
<text x="117.3" y="87.9">the</text>
<text x="121.4" y="87.9">exposed</text>
<text x="130.3" y="87.9">pad.</text>
</g>
<g font-size="1.8" fill="#939391">
<text x="371.3" y="106.3">SW2</text>
<text x="369.2" y="108.8">SW_Push</text>
<text x="234.7" y="130.4">AP2112K-3.3</text>
<text x="239.9" y="127.9">U7</text>
<text x="236.5" y="134.2">VIN</text>
<text x="236.5" y="136.8">EN</text>
<text x="241.2" y="134.2">VOUT</text>
<text x="231.1" y="142.5">C9</text>
<text x="242.2" y="140.7" transform="rotate(-90 242.2 140.7)">GND</text>
<text x="379.3" y="141.8" transform="rotate(-90 379.3 141.8)">VTref</text>
<text x="381.7" y="141.8">~{RESET}</text>
<text x="231.1" y="145">100n</text>
<text x="364.6" y="148.8">J2</text>
<text x="375.1" y="146.9">SWDCLK/TCK</text>
<text x="376.6" y="149.5">SWDIO/TMS</text>
<text x="343.8" y="151.4">Conn_ARM_JTAG_SWD_10</text>
<text x="378.5" y="152">SWO/TDO</text>
<text x="380.6" y="154.5">NC/TDI</text>
<text x="376.8" y="160.3" transform="rotate(-90 376.8 160.3)">GNDDetect</text>
<text x="379.3" y="160.3" transform="rotate(-90 379.3 160.3)">GND</text>
</g>
<g font-size="1.8" fill="#a5a4a2">
<text x="234.2" y="133.1">1</text>
<text x="234.2" y="135.6">3</text>
<text x="246.9" y="133.1">5</text>
<text x="378.2" y="135.3" transform="rotate(-90 378.2 135.3)">1</text>
<text x="241" y="142.9" transform="rotate(-90 241 142.9)">2</text>
<text x="388.6" y="140.7">10</text>
<text x="389.2" y="148.3">2</text>
<text x="389.2" y="145.8">4</text>
<text x="389.2" y="150.9">6</text>
<text x="389.2" y="153.4">8</text>
<text x="375.7" y="163.3" transform="rotate(-90 375.7 163.3)">9</text>
<text x="378.2" y="163.3" transform="rotate(-90 378.2 163.3)">3</text>
</g>
</svg>
